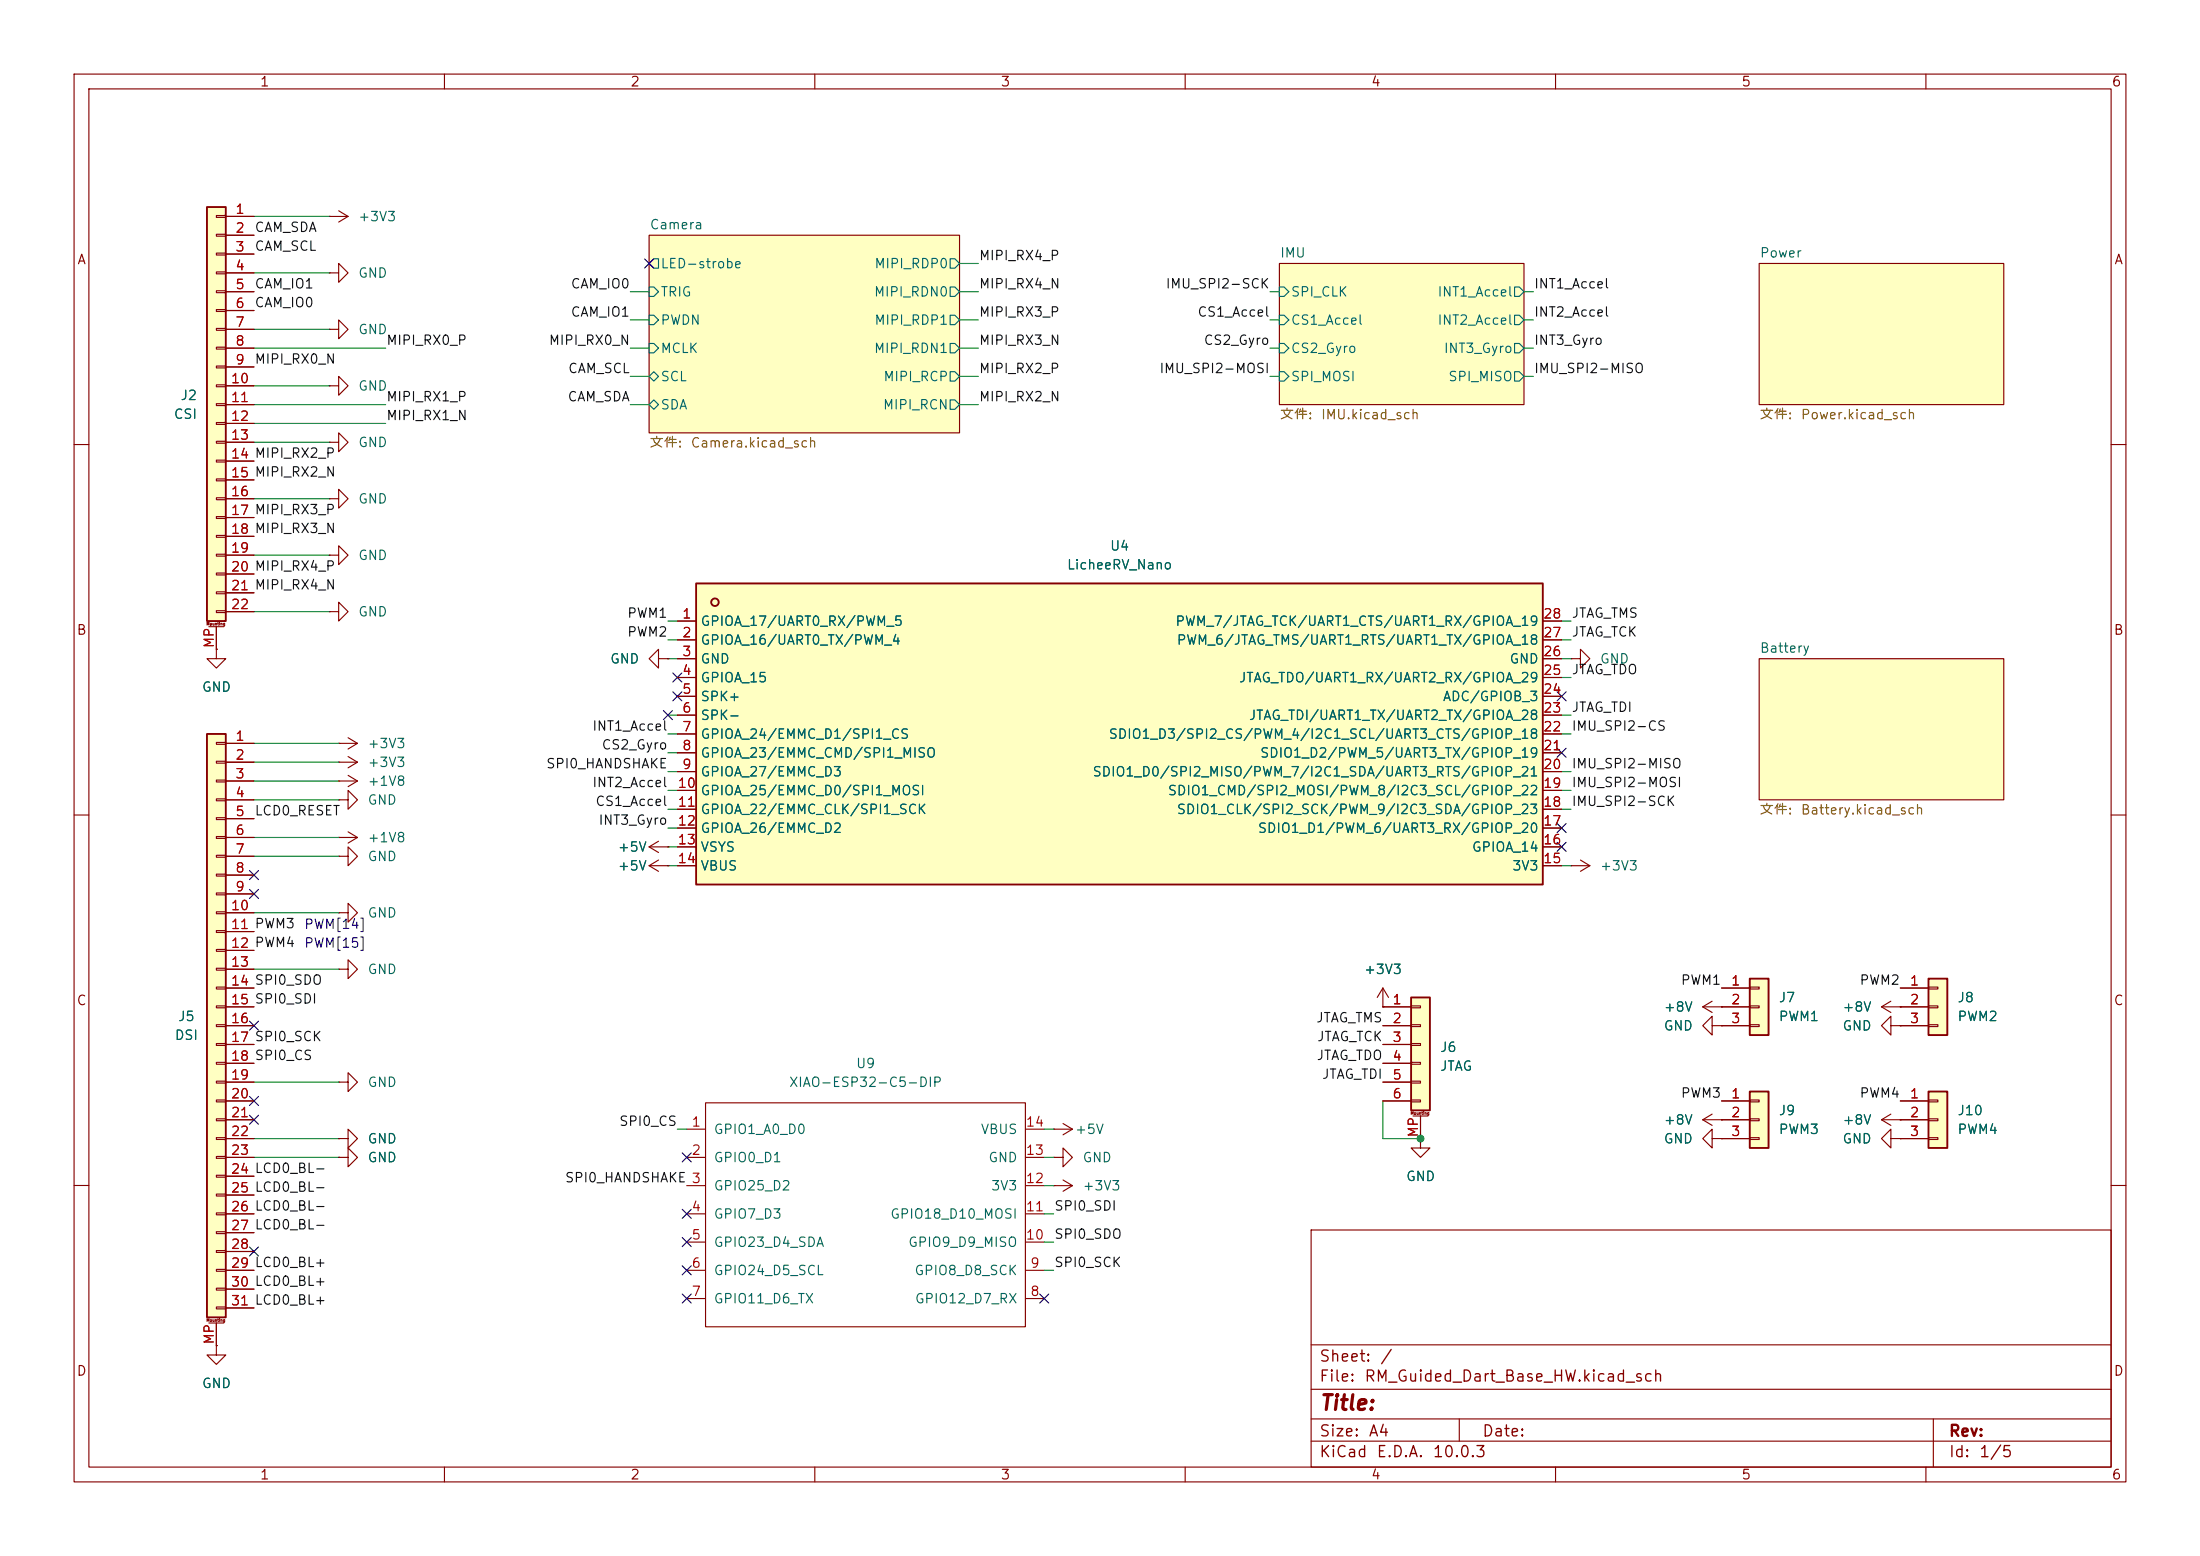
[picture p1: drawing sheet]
<svg xmlns="http://www.w3.org/2000/svg" width="297mm" height="210mm" viewBox="0 0 297 210" stroke-linecap="round" stroke-linejoin="round" font-family="sans-serif">
<g fill="none" stroke="#840000" stroke-width=".15">
<path d="M10 10h277v190h-277zM12 12h273v186h-273zM60 10v2M110 10v2M160 10v2M210 10v2M260 10v2M44.4 29.2h.1M44.4 29.2h2.6M45.7 28.4l1.3 .8M47 29.2l-1.3 .8M87.6 31.8h41.9v26.6h-41.9z"/>
<path d="M172.7 35.6h33v19h-33zM237.5 35.6h33v19h-33zM10 60h2M285 60h2M237.5 88.9h33v19.1h-33zM10 110h2M285 110h2M229.9 135.9l1.2 .8M229.9 135.9h2.5M231.1 135.1l-1.2 .8M232.4 135.9h.1M10 160h2"/>
<path d="M177 166h108v32h-108zM285 160h2M60 198v2M110 198v2M160 198v2M177 194.5h108M177 191.5h108M177 187.5h108M177 181.5h108M197 191.5v3M210 198v2M260 198v2"/>
<path d="M261 191.5v6.5"/>
</g>
<g fill="#ffffc2" stroke="#ffffc2" stroke-width=".14">
<path d="M237.5 88.9h33v19.1h-33z"/>
<path d="M87.6 31.8h41.9v26.6h-41.9z"/>
<path d="M172.7 35.6h33v19h-33z"/>
<path d="M237.5 35.6h33v19h-33z"/>
</g>
<g fill="none" stroke="#006464" stroke-width=".15">
<path d="M87.6 35.6l.7-.7h.6v1.3h-.6zM87.6 38.7h.7l.6 .7-.6 .6h-.7zM128.3 38.7h.6l.6 .7-.6 .6h-.6zM128.3 34.9h.6l.6 .7-.6 .6h-.6zM172.7 38.7h.7l.6 .7-.6 .6h-.7zM204.5 38.7h.6l.6 .7-.6 .6h-.6zM87.6 46.4h.7l.6 .6-.6 .6h-.7zM87.6 42.5h.7l.6 .7-.6 .6h-.7zM87.6 50.8l.7-.6 .6 .6-.6 .6zM88.3 54l.6 .6-.6 .6-.7-.6zM128.3 54h.6l.6 .6-.6 .6h-.6zM128.3 50.2h.6l.6 .6-.6 .6h-.6z"/>
<path d="M128.3 46.4h.6l.6 .6-.6 .6h-.6zM128.3 42.5h.6l.6 .7-.6 .6h-.6zM172.7 50.2h.7l.6 .6-.6 .6h-.7zM172.7 42.5h.7l.6 .7-.6 .6h-.7zM172.7 46.4h.7l.6 .6-.6 .6h-.7zM204.5 50.2h.6l.6 .6-.6 .6h-.6zM204.5 42.5h.6l.6 .7-.6 .6h-.6zM204.5 46.4h.6l.6 .6-.6 .6h-.6z"/>
</g>
<path d="M236.2 132.1h2.6v7.6h-2.6z" fill="#ffffc2"/>
<path d="M236.2 132.1h2.6v7.6h-2.6z" fill="none" stroke="#840000" stroke-width=".25"/>
<g fill="none" stroke="#840000" stroke-width=".15">
<path d="M47 99.6l1.3 .7M45.7 113h.1M45.7 102.9h.1M45.7 100.3h.1M45.7 105.4h.1M45.7 115.6h1.3v-1.3l1.3 1.3-1.3 1.2v-1.2M45.7 115.6h.1M45.7 108h1.3v-1.3l1.3 1.3-1.3 1.2v-1.2M45.7 108h.1M45.7 113h2.6M45.7 102.9h2.6M45.7 100.3h2.6"/>
<path d="M45.7 105.4h2.6M47 112.3l1.3 .7M47 102.1l1.3 .8M47 104.6l1.3 .8M48.3 113l-1.3 .8M48.3 102.9l-1.3 .7M48.3 100.3l-1.3 .8M48.3 105.4l-1.3 .8M232.4 133.4h3.8M232.4 135.9h3.8M232.4 138.4h3.8M236.2 133.2h1.3v.3h-1.3z"/>
<path d="M236.2 135.8h1.3v.2h-1.3zM236.2 138.3h1.3v.3h-1.3zM231.1 153.7v-1.3l-1.2 1.3 1.2 1.2v-1.2h1.3M232.4 153.7h.1"/>
</g>
<path d="M260.3 132.1h2.6v7.6h-2.6z" fill="#ffffc2"/>
<path d="M260.3 132.1h2.6v7.6h-2.6z" fill="none" stroke="#840000" stroke-width=".25"/>
<path d="M254 135.9h6.3M254 135.9l1.3 .8M255.3 135.1l-1.3 .8M256.5 135.9h.1M256.5 133.4h3.8M256.5 138.4h3.8M260.3 133.2h1.3v.3h-1.3zM260.3 135.8h1.3v.2h-1.3zM260.3 138.3h1.3v.3h-1.3z" fill="none" stroke="#840000" stroke-width=".15"/>
<path d="M260.3 147.3h2.6v7.6h-2.6z" fill="#ffffc2"/>
<path d="M260.3 147.3h2.6v7.6h-2.6z" fill="none" stroke="#840000" stroke-width=".25"/>
<path d="M255.3 153.7v-1.3l-1.3 1.3 1.3 1.2v-1.2h1.2M256.5 153.7h.1M256.5 148.6h3.8M256.5 151.1h3.8M256.5 153.7h3.8M260.3 148.5h1.3v.2h-1.3zM260.3 151h1.3v.3h-1.3zM260.3 153.5h1.3v.3h-1.3z" fill="none" stroke="#840000" stroke-width=".15"/>
<path d="M27.9 99.1h2.6v78.7h-2.6z" fill="#ffffc2"/>
<path d="M27.9 99.1h2.6v78.7h-2.6z" fill="none" stroke="#840000" stroke-width=".25"/>
<g fill="none" stroke="#840000" stroke-width=".15">
<path d="M44.4 36.8h1.3v-1.2l1.3 1.2-1.3 1.3v-1.3M44.4 36.8h.1M44.4 44.5h1.3v-1.3l1.3 1.3-1.3 1.2v-1.2M44.4 44.5h.1M88.9 88.9v-1.3l-1.3 1.3 1.3 1.3v-1.3h1.3M90.2 88.9h.1M29.2 100.2h1.3v.3h-1.3zM29.2 102.7h1.3v.3h-1.3zM29.2 105.3h1.3v.2h-1.3zM29.2 107.8h1.3v.3h-1.3zM29.2 110.4h1.3v.2h-1.3zM29.2 112.9h1.3v.3h-1.3z"/>
<path d="M29.2 115.4h1.3v.3h-1.3zM29.2 118h1.3v.2h-1.3zM30.5 100.3h3.8M30.5 102.9h3.8M30.5 105.4h3.8M30.5 108h3.8M30.5 110.5h3.8M30.5 113h3.8M30.5 115.6h3.8M30.5 118.1h3.8M29.2 120.5h1.3v.3h-1.3zM29.2 123.1h1.3v.2h-1.3z"/>
<path d="M29.2 125.6h1.3v.3h-1.3zM29.2 128.1h1.3v.3h-1.3zM29.2 130.7h1.3v.2h-1.3zM29.2 133.2h1.3v.3h-1.3zM29.2 135.8h1.3v.2h-1.3zM29.2 138.3h1.3v.3h-1.3zM30.5 120.7h3.8M30.5 123.2h3.8M30.5 125.7h3.8M30.5 128.3h3.8M30.5 130.8h3.8M30.5 133.4h3.8"/>
<path d="M30.5 135.9h3.8M30.5 138.4h3.8M29.2 140.8h1.3v.3h-1.3zM29.2 143.4h1.3v.2h-1.3zM29.2 145.9h1.3v.3h-1.3zM29.2 148.5h1.3v.2h-1.3zM29.2 151h1.3v.3h-1.3zM29.2 153.5h1.3v.3h-1.3zM29.2 156.1h1.3v.2h-1.3zM29.2 158.6h1.3v.3h-1.3zM30.5 141h3.8M30.5 143.5h3.8"/>
<path d="M30.5 146.1h3.8M30.5 148.6h3.8M30.5 151.1h3.8M30.5 153.7h3.8M30.5 156.2h3.8M30.5 158.8h3.8M28.2 178.6h2M29.2 161.2h1.3v.2h-1.3zM29.2 163.7h1.3v.3h-1.3zM29.2 166.2h1.3v.3h-1.3zM29.2 168.8h1.3v.2h-1.3zM29.2 171.3h1.3v.3h-1.3z"/>
<path d="M29.2 173.9h1.3v.2h-1.3zM29.2 176.4h1.3v.3h-1.3zM29.2 178.6v3M30.5 161.3h3.8M30.5 163.8h3.8M30.5 166.4h3.8M30.5 168.9h3.8M30.5 171.5h3.8M30.5 174h3.8M30.5 176.5h3.8"/>
</g>
<path d="M190.5 134.6h2.5v15.3h-2.5z" fill="#ffffc2"/>
<path d="M190.5 134.6h2.5v15.3h-2.5z" fill="none" stroke="#840000" stroke-width=".25"/>
<g fill="none" stroke="#840000" stroke-width=".15">
<path d="M44.4 52.1h1.3v-1.3l1.3 1.3-1.3 1.2v-1.2M44.4 52.1h.1M44.4 59.7h1.3v-1.3l1.3 1.3-1.3 1.3v-1.3M44.4 59.7h.1M44.4 74.9h1.3v-1.2l1.3 1.2-1.3 1.3v-1.3M44.4 74.9h.1M44.4 82.6h1.3v-1.3l1.3 1.3-1.3 1.2v-1.2M44.4 82.6h.1M87.6 116.8h2.6M87.6 114.3l1.3 .8M87.6 114.3h2.6M87.6 116.8l1.3 .8"/>
<path d="M88.9 113.5l-1.3 .8M88.9 116.1l-1.3 .7M90.2 114.3h.1M90.2 116.8h.1M212.1 116.8h.1M212.1 116.8h2.5M213.4 116.1l1.2 .7M214.6 116.8l-1.2 .8M45.7 123.2h1.3v-1.3l1.3 1.3-1.3 1.3v-1.3M45.7 123.2h.1M45.7 130.8h1.3v-1.3l1.3 1.3-1.3 1.3v-1.3M45.7 130.8h.1"/>
<path d="M186.7 135.9h3.8M186.7 138.4h3.8M190.5 135.8h1.3v.2h-1.3zM190.5 138.3h1.3v.3h-1.3zM255.3 138.4v-1.2l-1.3 1.2 1.3 1.3v-1.3h1.2M256.5 138.4h.1M45.7 153.7h1.3v-1.3l1.3 1.3-1.3 1.2v-1.2M45.7 153.7h.1M45.7 156.2h1.3v-1.3l1.3 1.3-1.3 1.3v-1.3M45.7 156.2h.1M45.7 146.1h1.3v-1.3l1.3 1.3-1.3 1.2v-1.2M45.7 146.1h.1"/>
<path d="M142.2 156.2h1.3v-1.3l1.3 1.3-1.3 1.3v-1.3M142.2 156.2h.1M143.5 159.3l1.3 .7M186.7 141h3.8M186.7 143.5h3.8M186.7 146.1h3.8M186.7 148.6h3.8M190.5 140.8h1.3v.3h-1.3zM190.5 143.4h1.3v.2h-1.3zM190.5 145.9h1.3v.3h-1.3zM190.5 148.5h1.3v.2h-1.3zM190.8 150.6h2"/>
<path d="M191.8 150.6v3.1M254 151.1l1.3 .8M254 151.1h2.5M255.3 150.4l-1.3 .7M256.5 151.1h.1M142.2 160h.1M142.2 160h2.6M144.8 160l-1.3 .8M29.2 181.6v1.3h1.3l-1.3 1.3-1.3-1.3h1.3M29.2 181.6h.1"/>
</g>
<path d="M94 78.7h114.3v40.7h-114.3z" fill="#ffffc2"/>
<g fill="none" stroke="#840000" stroke-width=".25">
<path d="M94 78.7h114.3v40.7h-114.3z"/>
<circle cx="96.5" cy="81.3" r=".51"/>
</g>
<g fill="none" stroke="#840000" stroke-width=".15">
<path d="M44.4 67.3h1.3v-1.3l1.3 1.3-1.3 1.3v-1.3M44.4 67.3h.1M91.4 83.8h2.6M91.4 86.4h2.6M91.4 88.9h2.6M91.4 91.4h2.6M91.4 94h2.6M91.4 96.5h2.6M91.4 99.1h2.6M208.3 83.8h2.5M208.3 86.4h2.5M208.3 88.9h2.5"/>
<path d="M208.3 91.4h2.5M208.3 94h2.5M208.3 96.5h2.5M208.3 99.1h2.5M91.4 101.6h2.6M91.4 104.1h2.6M91.4 106.7h2.6M91.4 109.2h2.6M91.4 111.8h2.6M91.4 114.3h2.6M91.4 116.8h2.6M208.3 101.6h2.5"/>
<path d="M208.3 104.1h2.5M208.3 106.7h2.5M208.3 109.2h2.5M208.3 111.8h2.5M208.3 114.3h2.5M208.3 116.8h2.5M229.9 151.1l1.2 .8M229.9 151.1h2.5M231.1 150.4l-1.2 .7M232.4 151.1h.1"/>
</g>
<path d="M236.2 147.3h2.6v7.6h-2.6z" fill="#ffffc2"/>
<path d="M236.2 147.3h2.6v7.6h-2.6z" fill="none" stroke="#840000" stroke-width=".25"/>
<g fill="none" stroke="#840000" stroke-width=".15">
<path d="M29.2 87.6v1.3h1.3l-1.3 1.3-1.3-1.3h1.3M29.2 87.6h.1M212.1 88.9h1.3v-1.3l1.2 1.3-1.2 1.3v-1.3M212.1 88.9h.1M92.7 152.4h2.5M92.7 156.2h2.5M95.2 148.8h43.2v30.3h-43.2zM138.4 152.4h2.6M138.4 156.2h2.6M142.2 152.4h.1M142.2 152.4h2.6M143.5 151.6l1.3 .8"/>
<path d="M144.8 152.4l-1.3 .8M232.4 148.6h3.8M232.4 151.1h3.8M232.4 153.7h3.8M236.2 148.5h1.3v.2h-1.3zM236.2 151h1.3v.3h-1.3zM236.2 153.5h1.3v.3h-1.3zM92.7 160h2.5M92.7 163.8h2.5M92.7 167.6h2.5M92.7 171.5h2.5M92.7 175.3h2.5"/>
<path d="M138.4 160h2.6M138.4 163.8h2.6M138.4 167.6h2.6M138.4 171.5h2.6M138.4 175.3h2.6"/>
</g>
<path d="M27.9 27.9h2.6v55.9h-2.6z" fill="#ffffc2"/>
<path d="M27.9 27.9h2.6v55.9h-2.6z" fill="none" stroke="#840000" stroke-width=".25"/>
<g fill="none" stroke="#840000" stroke-width=".15">
<path d="M29.2 29.1h1.3v.2h-1.3zM29.2 31.6h1.3v.3h-1.3zM29.2 34.2h1.3v.2h-1.3zM29.2 36.7h1.3v.3h-1.3zM29.2 39.2h1.3v.3h-1.3zM30.5 29.2h3.8M30.5 31.8h3.8M30.5 34.3h3.8M30.5 36.8h3.8M30.5 39.4h3.8M29.2 41.8h1.3v.2h-1.3zM29.2 44.3h1.3v.3h-1.3z"/>
<path d="M29.2 46.9h1.3v.2h-1.3zM29.2 49.4h1.3v.3h-1.3zM29.2 51.9h1.3v.3h-1.3zM29.2 54.5h1.3v.2h-1.3zM29.2 57h1.3v.3h-1.3zM29.2 59.6h1.3v.2h-1.3zM30.5 41.9h3.8M30.5 44.5h3.8M30.5 47h3.8M30.5 49.5h3.8M30.5 52.1h3.8M30.5 54.6h3.8"/>
<path d="M30.5 57.2h3.8M30.5 59.7h3.8M29.2 62.1h1.3v.3h-1.3zM29.2 64.6h1.3v.3h-1.3zM29.2 67.2h1.3v.2h-1.3zM29.2 69.7h1.3v.3h-1.3zM29.2 72.3h1.3v.2h-1.3zM29.2 74.8h1.3v.3h-1.3zM29.2 77.3h1.3v.3h-1.3zM29.2 79.9h1.3v.2h-1.3zM30.5 62.2h3.8M30.5 64.8h3.8"/>
<path d="M30.5 67.3h3.8M30.5 69.9h3.8M30.5 72.4h3.8M30.5 74.9h3.8M30.5 77.5h3.8M28.2 84.6h2M29.2 82.4h1.3v.3h-1.3zM29.2 87.6h.1M29.2 84.6v3M30.5 80h3.8M30.5 82.6h3.8M90.2 88.9h.1"/>
<path d="M91.4 83.8h2.6M91.4 86.4h2.6M91.4 88.9h2.6M91.4 91.4h2.6M91.4 94h2.6M91.4 96.5h2.6M91.4 99.1h2.6M208.3 83.8h2.5M208.3 86.4h2.5M208.3 88.9h2.5M208.3 91.4h2.5M208.3 94h2.5"/>
<path d="M208.3 96.5h2.5M208.3 99.1h2.5M30.5 100.3h3.8M30.5 102.9h3.8M30.5 105.4h3.8M30.5 108h3.8M30.5 110.5h3.8M30.5 113h3.8M30.5 115.6h3.8M30.5 118.1h3.8M90.2 116.8h.1M90.2 114.3h.1"/>
<path d="M91.4 101.6h2.6M91.4 104.1h2.6M91.4 106.7h2.6M91.4 109.2h2.6M91.4 111.8h2.6M91.4 114.3h2.6M91.4 116.8h2.6M208.3 101.6h2.5M208.3 104.1h2.5M208.3 106.7h2.5M208.3 109.2h2.5M208.3 111.8h2.5"/>
<path d="M208.3 114.3h2.5M208.3 116.8h2.5M30.5 120.7h3.8M30.5 123.2h3.8M30.5 125.7h3.8M30.5 128.3h3.8M30.5 130.8h3.8M30.5 133.4h3.8M30.5 135.9h3.8M30.5 138.4h3.8M186.7 135.9h.1M186.7 133.4l-.8 1.2"/>
<path d="M186.7 133.4l.8 1.2M186.7 133.4v2.5M186.7 135.9h3.8M186.7 138.4h3.8M231.1 138.4v-1.2l-1.2 1.2 1.2 1.3v-1.3h1.3M232.4 138.4h.1M232.4 135.9h.1M232.4 133.4h3.8M232.4 135.9h3.8M232.4 138.4h3.8M256.5 138.4h.1M256.5 135.9h.1"/>
<path d="M256.5 133.4h3.8M256.5 135.9h3.8M256.5 138.4h3.8M30.5 141h3.8M30.5 143.5h3.8M30.5 146.1h3.8M30.5 148.6h3.8M30.5 151.1h3.8M30.5 153.7h3.8M30.5 156.2h3.8M30.5 158.8h3.8M45.7 153.7h.1"/>
<path d="M45.7 156.2h.1M186.7 141h3.8M186.7 143.5h3.8M186.7 146.1h3.8M186.7 148.6h3.8M191.8 153.7v1.2h1.2l-1.2 1.3-1.3-1.3h1.3M191.8 153.7h.1M191.8 150.6v3.1M232.4 153.7h.1M232.4 151.1h.1M232.4 148.6h3.8M232.4 151.1h3.8"/>
<path d="M232.4 153.7h3.8M256.5 151.1h.1M256.5 153.7h.1M256.5 148.6h3.8M256.5 151.1h3.8M256.5 153.7h3.8M29.2 178.6v3M30.5 161.3h3.8M30.5 163.8h3.8M30.5 166.4h3.8M30.5 168.9h3.8M30.5 171.5h3.8"/>
<path d="M30.5 174h3.8M30.5 176.5h3.8M29.2 181.6h.1"/>
</g>
<g fill="none" stroke="#009600" stroke-width=".15">
<path d="M34.3 29.2h10.1M34.3 36.8h10.1M85.1 39.4h2.5M129.5 39.4h2.6M129.5 35.6h2.6M171.4 39.4h1.3M205.7 39.4h1.3M34.3 47h17.8M34.3 54.6h17.8M34.3 57.2h17.8M34.3 52.1h10.1M34.3 44.5h10.1"/>
<path d="M34.3 59.7h10.1M85.1 47h2.5M85.1 50.8h2.5M85.1 54.6h2.5M85.1 43.2h2.5M129.5 47h2.6M129.5 50.8h2.6M129.5 54.6h2.6M129.5 43.2h2.6M171.4 47h1.3M171.4 50.8h1.3M171.4 43.2h1.3"/>
<path d="M205.7 47h1.3M205.7 50.8h1.3M205.7 43.2h1.3M34.3 74.9h10.1M34.3 67.3h10.1M34.3 82.6h10.1M90.2 83.8h1.2M90.2 96.5h1.2M90.2 86.4h1.2M90.2 88.9h1.2M90.2 99.1h1.2M210.8 83.8h1.3"/>
<path d="M210.8 96.5h1.3M210.8 86.4h1.3M210.8 91.4h1.3M210.8 88.9h1.3M210.8 99.1h1.3M34.3 100.3h11.4M34.3 113h11.4M34.3 102.9h11.4M34.3 108h11.4M34.3 115.6h11.4M34.3 105.4h11.4M90.2 109.2h1.2"/>
<path d="M90.2 111.8h1.2M90.2 104.1h1.2M90.2 106.7h1.2M90.2 116.8h1.2M90.2 114.3h1.2M90.2 101.6h1.2M210.8 109.2h1.3M210.8 104.1h1.3M210.8 106.7h1.3M210.8 116.8h1.3M34.3 130.8h11.4M34.3 123.2h11.4"/>
<path d="M34.3 153.7h11.4M34.3 156.2h11.4M34.3 146.1h11.4M91.4 152.4h1.3M141 156.2h1.2M141 152.4h1.2M186.7 148.6v5.1h5.1M141 160h1.2M141 167.6h1.2M141 163.8h1.2M141 171.5h1.2"/>
</g>
<g fill="none" stroke="#000084" stroke-width=".15">
<path d="M87 35l1.2 1.2M88.2 35l-1.2 1.2M89.6 95.9l1.2 1.2M90.8 95.9l-1.2 1.2M90.8 90.8l1.2 1.2M90.8 93.4l1.2 1.2M92 90.8l-1.2 1.2M92 93.4l-1.2 1.2M210.2 93.4l1.2 1.2M211.4 93.4l-1.2 1.2M33.7 117.5l1.2 1.2M34.9 117.5l-1.2 1.2"/>
<path d="M210.2 101l1.2 1.2M210.2 111.2l1.2 1.2M210.2 113.7l1.2 1.2M211.4 101l-1.2 1.2M211.4 111.2l-1.2 1.2M211.4 113.7l-1.2 1.2M33.7 120l1.2 1.3M33.7 137.8l1.2 1.2M34.9 120l-1.2 1.3M34.9 137.8l-1.2 1.2M33.7 148l1.2 1.2M33.7 150.5l1.2 1.2"/>
<path d="M34.9 148l-1.2 1.2M34.9 150.5l-1.2 1.2M92.1 155.6l1.2 1.2M93.3 155.6l-1.2 1.2M33.7 168.3l1.2 1.2M34.9 168.3l-1.2 1.2M92.1 174.7l1.2 1.2M92.1 167l1.2 1.2M92.1 170.8l1.2 1.3M92.1 163.2l1.2 1.2M93.3 174.7l-1.2 1.2M93.3 167l-1.2 1.2"/>
<path d="M93.3 170.8l-1.2 1.3M93.3 163.2l-1.2 1.2M140.4 174.7l1.2 1.2M141.6 174.7l-1.2 1.2"/>
</g>
<circle cx="191.8" cy="153.7" r=".46" fill="#009600" stroke="#009600" stroke-width=".14"/>
<text font-size="2" fill="#840000" x="178" y="190.8">Title:</text>
<g font-size="1.5" fill="#840000">
<text x="178" y="184.2">Sheet:</text>
<text x="186.2" y="184.2">/</text>
<text x="178" y="186.9">File:</text>
<text x="184.1" y="186.9">RM_Guided_Dart_Base_HW.kicad_sch</text>
<text x="178" y="197.1">KiCad</text>
<text x="178" y="194.3">Size:</text>
<text x="184.7" y="194.3">A4</text>
<text x="185.7" y="197.1">E.D.A.</text>
<text x="193.3" y="197.1">10.0.3</text>
<text x="200" y="194.3">Date:</text>
<text x="263" y="194.3">Rev:</text>
<text x="263" y="197.1">Id:</text>
<text x="267.1" y="197.1">1/5</text>
</g>
<g font-size="1.3" fill="#840000">
<text x="35" y="12">1</text>
<text x="85" y="12">2</text>
<text x="135" y="12">3</text>
<text x="185" y="12">4</text>
<text x="235" y="12">5</text>
<text x="285" y="12">6</text>
<text x="10.3" y="36">A</text>
<text x="285.3" y="36">A</text>
<text x="10.3" y="86">B</text>
<text x="285.3" y="86">B</text>
<text x="10.3" y="136">C</text>
<text x="285.3" y="136">C</text>
<text x="10.3" y="186">D</text>
<text x="285.3" y="186">D</text>
<text x="35" y="200">1</text>
<text x="85" y="200">2</text>
<text x="135" y="200">3</text>
<text x="185" y="200">4</text>
<text x="235" y="200">5</text>
<text x="285" y="200">6</text>
</g>
<g font-size="1.3" fill="#a90000">
<text x="31.7" y="29.2">1</text>
<text x="31.7" y="31.7">2</text>
<text x="31.7" y="34.3">3</text>
<text x="31.7" y="36.8">4</text>
<text x="31.7" y="39.3">5</text>
<text x="31.7" y="41.9">6</text>
<text x="31.7" y="44.4">7</text>
<text x="31.7" y="47">8</text>
<text x="31.1" y="52">10</text>
<text x="31.7" y="49.5">9</text>
<text x="31.1" y="54.6">11</text>
<text x="31.1" y="57.1">12</text>
<text x="31.1" y="59.7">13</text>
<text x="31.1" y="62.2">14 MIPI_RX2_P</text>
<text x="31.1" y="64.7">15 MIPI_RX2_N</text>
<text x="31.1" y="62.2">14</text>
<text x="31.1" y="64.7">15</text>
<text x="31.1" y="67.3">16</text>
<text x="31.1" y="69.8">17 MIPI_RX3_P</text>
<text x="31.1" y="69.8">17</text>
<text x="31.1" y="72.4">18 MIPI_RX3_N</text>
<text x="31.1" y="74.9">19</text>
<text x="31.1" y="77.4">20 MIPI_RX4_P</text>
<text x="31.1" y="72.4">18</text>
<text x="31.1" y="77.4">20</text>
<text x="31.1" y="80">21 MIPI_RX4_N</text>
<text x="31.1" y="82.5">22</text>
<text x="31.1" y="80">21</text>
<text x="92" y="83.8">1</text>
<text x="208.2" y="83.8">28</text>
<text x="29.2" y="87.6" transform="rotate(-90 29.2 87.6)">MP</text>
<text x="92" y="86.3">2</text>
<text x="92" y="88.9">3</text>
<text x="208.2" y="88.9">26</text>
<text x="208.2" y="86.3">27</text>
<text x="92" y="91.4">4</text>
<text x="92" y="94">5</text>
<text x="208.2" y="94">24</text>
<text x="208.2" y="91.4">25</text>
<text x="31.7" y="100.3">1</text>
<text x="92" y="96.5">6</text>
<text x="92" y="99">7</text>
<text x="92" y="101.6">8</text>
<text x="208.2" y="101.6">21</text>
<text x="208.2" y="99">22</text>
<text x="208.2" y="96.5">23</text>
<text x="31.7" y="102.8">2</text>
<text x="31.7" y="105.4">3</text>
<text x="31.7" y="107.9">4</text>
<text x="91.4" y="106.7">10</text>
<text x="92" y="104.1">9</text>
<text x="208.2" y="106.7">19</text>
<text x="208.2" y="104.1">20</text>
<text x="31.7" y="110.5">5</text>
<text x="31.7" y="113">6</text>
<text x="91.4" y="109.2">11</text>
<text x="91.4" y="111.7">12</text>
<text x="208.2" y="111.7">17</text>
<text x="208.2" y="109.2">18</text>
<text x="31.7" y="115.5">7</text>
<text x="31.7" y="118.1">8</text>
<text x="91.4" y="114.3">13</text>
<text x="91.4" y="116.8">14</text>
<text x="208.2" y="116.8">15</text>
<text x="208.2" y="114.3">16</text>
<text x="31.1" y="123.2">10</text>
<text x="31.1" y="125.7">11 PWM3</text>
<text x="31.1" y="125.7">11</text>
<text x="31.7" y="120.6">9</text>
<text x="31.1" y="128.2">12 PWM4</text>
<text x="31.1" y="130.8">13</text>
<text x="31.1" y="128.2">12</text>
<text x="31.1" y="133.3">14 SPI0_SDO</text>
<text x="31.1" y="135.9">15 SPI0_SDI</text>
<text x="31.1" y="133.3">14</text>
<text x="31.1" y="135.9">15</text>
<text x="187.9" y="135.9">1</text>
<text x="233.6" y="133.3">1</text>
<text x="233.6" y="135.9">2</text>
<text x="257.7" y="133.3">1</text>
<text x="257.7" y="135.9">2</text>
<text x="31.1" y="138.4">16</text>
<text x="31.1" y="140.9">17 SPI0_SCK</text>
<text x="31.1" y="143.5">18 SPI0_CS</text>
<text x="31.1" y="140.9">17</text>
<text x="31.1" y="143.5">18</text>
<text x="187.9" y="138.4">2</text>
<text x="187.9" y="140.9">3</text>
<text x="187.9" y="143.5">4</text>
<text x="233.6" y="138.4">3</text>
<text x="257.7" y="138.4">3</text>
<text x="31.1" y="146">19</text>
<text x="31.1" y="148.6">20</text>
<text x="187.9" y="146">5</text>
<text x="187.9" y="148.6">6</text>
<text x="233.6" y="148.6">1</text>
<text x="257.7" y="148.6">1</text>
<text x="31.1" y="151.1">21</text>
<text x="31.1" y="153.6">22</text>
<text x="93.3" y="152.4">1</text>
<text x="138.4" y="152.4">14</text>
<text x="191.7" y="153.6" transform="rotate(-90 191.7 153.6)">MP</text>
<text x="233.6" y="151.1">2</text>
<text x="233.6" y="153.6">3</text>
<text x="257.7" y="151.1">2</text>
<text x="257.7" y="153.6">3</text>
<text x="31.1" y="156.2">23</text>
<text x="31.1" y="158.7">24 LCD0_BL-</text>
<text x="31.1" y="161.3">25 LCD0_BL-</text>
<text x="31.1" y="158.7">24</text>
<text x="31.1" y="161.3">25</text>
<text x="93.3" y="156.2">2</text>
<text x="138.4" y="160">12</text>
<text x="138.4" y="156.2">13</text>
<text x="31.1" y="163.8">26 LCD0_BL-</text>
<text x="31.1" y="166.3">27 LCD0_BL-</text>
<text x="31.1" y="163.8">26</text>
<text x="31.1" y="166.3">27</text>
<text x="93.3" y="163.8">4</text>
<text x="93.3" y="167.6">5</text>
<text x="138.4" y="167.6">10</text>
<text x="138.4" y="163.8">11</text>
<text x="31.1" y="168.9">28</text>
<text x="31.1" y="171.4">29 LCD0_BL+</text>
<text x="31.1" y="174">30 LCD0_BL+</text>
<text x="31.1" y="171.4">29</text>
<text x="31.1" y="174">30</text>
<text x="93.3" y="171.4">6</text>
<text x="139" y="171.4">9</text>
<text x="31.1" y="176.5">31 LCD0_BL+</text>
<text x="31.1" y="176.5">31</text>
<text x="93.3" y="175.2">7</text>
<text x="139" y="175.2">8</text>
<text x="29.2" y="181.5" transform="rotate(-90 29.2 181.5)">MP</text>
</g>
<g font-size="1.3" fill="#0f0f0f">
<text x="34.3" y="34.2">CAM_SCL</text>
<text x="34.3" y="31.6">CAM_SDA</text>
<text x="132.1" y="35.4">MIPI_RX4_P</text>
<text x="34.3" y="39.2">CAM_IO1</text>
<text x="34.3" y="41.8">CAM_IO0</text>
<text x="77" y="39.2">CAM_IO0</text>
<text x="132.1" y="39.2">MIPI_RX4_N</text>
<text x="157.3" y="39.2">IMU_SPI2-SCK</text>
<text x="207" y="39.2">INT1_Accel</text>
<text x="52.1" y="46.9">MIPI_RX0_P</text>
<text x="74" y="46.9">MIPI_RX0_N</text>
<text x="77" y="43.1">CAM_IO1</text>
<text x="132.1" y="46.9">MIPI_RX3_N</text>
<text x="132.1" y="43.1">MIPI_RX3_P</text>
<text x="161.6" y="43.1">CS1_Accel</text>
<text x="162.4" y="46.9">CS2_Gyro</text>
<text x="207" y="43.1">INT2_Accel</text>
<text x="207" y="46.9">INT3_Gyro</text>
<text x="34.3" y="49.4">MIPI_RX0_N</text>
<text x="76.6" y="50.7">CAM_SCL</text>
<text x="132.1" y="50.7">MIPI_RX2_P</text>
<text x="156.4" y="50.7">IMU_SPI2-MOSI</text>
<text x="207" y="50.7">IMU_SPI2-MISO</text>
<text x="52.1" y="54.5">MIPI_RX1_P</text>
<text x="52.1" y="57">MIPI_RX1_N</text>
<text x="76.5" y="54.5">CAM_SDA</text>
<text x="132.1" y="54.5">MIPI_RX2_N</text>
<text x="84.6" y="83.7">PWM1</text>
<text x="212.1" y="83.7">JTAG_TMS</text>
<text x="84.6" y="86.2">PWM2</text>
<text x="212.1" y="86.2">JTAG_TCK</text>
<text x="212.1" y="91.3">JTAG_TDO</text>
<text x="79.9" y="98.9">INT1_Accel</text>
<text x="81.1" y="101.5">CS2_Gyro</text>
<text x="212.1" y="96.4">JTAG_TDI</text>
<text x="212.1" y="98.9">IMU_SPI2-CS</text>
<text x="73.6" y="104">SPI0_HANDSHAKE</text>
<text x="79.9" y="106.6">INT2_Accel</text>
<text x="212.1" y="104">IMU_SPI2-MISO</text>
<text x="212.1" y="106.6">IMU_SPI2-MOSI</text>
<text x="34.3" y="110.4">LCD0_RESET</text>
<text x="80.3" y="109.1">CS1_Accel</text>
<text x="80.7" y="111.6">INT3_Gyro</text>
<text x="212.1" y="109.1">IMU_SPI2-SCK</text>
<text x="226.8" y="133.2">PWM1</text>
<text x="251" y="133.2">PWM2</text>
<text x="177.6" y="138.3">JTAG_TMS</text>
<text x="177.7" y="143.4">JTAG_TDO</text>
<text x="177.7" y="140.8">JTAG_TCK</text>
<text x="178.4" y="145.9">JTAG_TDI</text>
<text x="226.8" y="148.5">PWM3</text>
<text x="251" y="148.5">PWM4</text>
<text x="83.5" y="152.3">SPI0_CS</text>
<text x="76.2" y="159.9">SPI0_HANDSHAKE 3</text>
<text x="142.2" y="167.5">SPI0_SDO</text>
<text x="142.2" y="163.7">SPI0_SDI</text>
<text x="142.2" y="171.3">SPI0_SCK</text>
</g>
<g font-size="1.3" fill="#006464">
<text x="48.3" y="30.2">+3V3</text>
<text x="87.6" y="31.3">Camera</text>
<text x="172.7" y="35.1">IMU</text>
<text x="237.5" y="35.1">Power</text>
<text x="48.3" y="37.8">GND</text>
<text x="89.1" y="36.5">LED-strobe</text>
<text x="89.1" y="40.3">TRIG</text>
<text x="117.9" y="40.3">MIPI_RDN0</text>
<text x="118" y="36.5">MIPI_RDP0</text>
<text x="174.2" y="40.3">SPI_CLK</text>
<text x="194" y="40.3">INT1_Accel</text>
<text x="48.3" y="45.4">GND</text>
<text x="89.1" y="48">MCLK</text>
<text x="89.1" y="44.2">PWDN</text>
<text x="117.9" y="48">MIPI_RDN1</text>
<text x="118" y="44.2">MIPI_RDP1</text>
<text x="174.2" y="44.2">CS1_Accel</text>
<text x="174.2" y="48">CS2_Gyro</text>
<text x="194" y="44.2">INT2_Accel</text>
<text x="194.8" y="48">INT3_Gyro</text>
<text x="48.3" y="53">GND</text>
<text x="89.1" y="51.8">SCL</text>
<text x="119.2" y="51.8">MIPI_RCP</text>
<text x="174.2" y="51.8">SPI_MOSI</text>
<text x="195.4" y="51.8">SPI_MISO</text>
<text x="23.4" y="56.9">CSI</text>
<text x="24.3" y="54.3">J2</text>
<text x="89.1" y="55.6">SDA</text>
<text x="119.1" y="55.6">MIPI_RCN</text>
<text x="48.3" y="60.7">GND</text>
<text x="48.3" y="68.3">GND</text>
<text x="48.3" y="75.9">GND</text>
<text x="144" y="77.2">LicheeRV_Nano</text>
<text x="149.8" y="74.6">U4</text>
<text x="48.3" y="83.5">GND</text>
<text x="82.3" y="89.9">GND</text>
<text x="94.5" y="84.8">GPIOA_17/UART0_RX/PWM_5</text>
<text x="94.5" y="87.3">GPIOA_16/UART0_TX/PWM_4</text>
<text x="94.5" y="89.9">GND</text>
<text x="158.6" y="84.8">PWM_7/JTAG_TCK/UART1_CTS/UART1_RX/GPIOA_19</text>
<text x="158.8" y="87.3">PWM_6/JTAG_TMS/UART1_RTS/UART1_TX/GPIOA_18</text>
<text x="203.7" y="89.9">GND</text>
<text x="215.9" y="89.9">GND</text>
<text x="237.5" y="88.4">Battery</text>
<text x="27.2" y="93.7">GND</text>
<text x="94.5" y="92.4">GPIOA_15</text>
<text x="94.5" y="95">SPK+</text>
<text x="167.2" y="92.4">JTAG_TDO/UART1_RX/UART2_RX/GPIOA_29</text>
<text x="194.7" y="95">ADC/GPIOB_3</text>
<text x="49.5" y="101.3">+3V3</text>
<text x="94.5" y="97.5">SPK-</text>
<text x="94.5" y="100">GPIOA_24/EMMC_D1/SPI1_CS</text>
<text x="149.6" y="100">SDIO1_D3/SPI2_CS/PWM_4/I2C1_SCL/UART3_CTS/GPIOP_18</text>
<text x="168.5" y="97.5">JTAG_TDI/UART1_TX/UART2_TX/GPIOA_28</text>
<text x="49.5" y="103.8">+3V3</text>
<text x="49.5" y="106.4">+1V8</text>
<text x="94.5" y="102.6">GPIOA_23/EMMC_CMD/SPI1_MISO</text>
<text x="94.5" y="105.1">GPIOA_27/EMMC_D3</text>
<text x="94.5" y="107.7">GPIOA_25/EMMC_D0/SPI1_MOSI</text>
<text x="147.4" y="105.1">SDIO1_D0/SPI2_MISO/PWM_7/I2C1_SDA/UART3_RTS/GPIOP_21</text>
<text x="157.6" y="107.7">SDIO1_CMD/SPI2_MOSI/PWM_8/I2C3_SCL/GPIOP_22</text>
<text x="170" y="102.6">SDIO1_D2/PWM_5/UART3_TX/GPIOP_19</text>
<text x="49.5" y="108.9">GND</text>
<text x="94.5" y="110.2">GPIOA_22/EMMC_CLK/SPI1_SCK</text>
<text x="94.5" y="112.7">GPIOA_26/EMMC_D2</text>
<text x="158.8" y="110.2">SDIO1_CLK/SPI2_SCK/PWM_9/I2C3_SDA/GPIOP_23</text>
<text x="169.7" y="112.7">SDIO1_D1/PWM_6/UART3_RX/GPIOP_20</text>
<text x="49.5" y="116.5">GND</text>
<text x="49.5" y="114">+1V8</text>
<text x="83.3" y="115.3">+5V</text>
<text x="83.3" y="117.8">+5V</text>
<text x="94.5" y="115.3">VSYS</text>
<text x="94.5" y="117.8">VBUS</text>
<text x="198.6" y="115.3">GPIOA_14</text>
<text x="204.1" y="117.8">3V3</text>
<text x="215.9" y="117.8">+3V3</text>
<text x="49.5" y="124.2">GND</text>
<text x="49.5" y="131.8">GND</text>
<text x="184" y="131.8">+3V3</text>
<text x="224.5" y="136.9">+8V</text>
<text x="240" y="135.6">J7</text>
<text x="248.6" y="136.9">+8V</text>
<text x="264.2" y="135.6">J8</text>
<text x="23.5" y="140.7">DSI</text>
<text x="24" y="138.1">J5</text>
<text x="194.3" y="142.3">J6</text>
<text x="224.5" y="139.4">GND</text>
<text x="240" y="138.1">PWM1</text>
<text x="248.6" y="139.4">GND</text>
<text x="264.2" y="138.1">PWM2</text>
<text x="49.5" y="147">GND</text>
<text x="106.4" y="147">XIAO-ESP32-C5-DIP</text>
<text x="115.5" y="144.5">U9</text>
<text x="194.3" y="144.8">JTAG</text>
<text x="49.5" y="154.6">GND</text>
<text x="96.3" y="153.4">GPIO1_A0_D0</text>
<text x="132.3" y="153.4">VBUS</text>
<text x="145" y="153.4">+5V</text>
<text x="224.5" y="154.6">GND</text>
<text x="224.5" y="152.1">+8V</text>
<text x="240" y="150.8">J9</text>
<text x="240" y="153.4">PWM3</text>
<text x="248.6" y="154.6">GND</text>
<text x="248.6" y="152.1">+8V</text>
<text x="264.2" y="153.4">PWM4</text>
<text x="264.2" y="150.8">J10</text>
<text x="49.5" y="157.2">GND</text>
<text x="96.3" y="157.2">GPIO0_D1</text>
<text x="96.3" y="161">GPIO25_D2</text>
<text x="133.3" y="157.2">GND</text>
<text x="133.7" y="161">3V3</text>
<text x="146.1" y="157.2">GND</text>
<text x="146.1" y="161">+3V3</text>
<text x="189.7" y="159.7">GND</text>
<text x="96.3" y="164.8">GPIO7_D3</text>
<text x="120.1" y="164.8">GPIO18_D10_MOSI</text>
<text x="96.3" y="168.6">GPIO23_D4_SDA</text>
<text x="96.3" y="172.4">GPIO24_D5_SCL</text>
<text x="122.5" y="168.6">GPIO9_D9_MISO</text>
<text x="123.4" y="172.4">GPIO8_D8_SCK</text>
<text x="96.3" y="176.2">GPIO11_D6_TX</text>
<text x="123.4" y="176.2">GPIO12_D7_RX</text>
<text x="27.2" y="187.7">GND</text>
</g>
<g font-size="1.3" fill="#725600">
<text x="172.7" y="56.9">文件:</text>
<text x="178.2" y="56.9">IMU.kicad_sch</text>
<text x="237.5" y="56.9">文件:</text>
<text x="243" y="56.9">Power.kicad_sch</text>
<text x="87.6" y="60.7">文件:</text>
<text x="93.2" y="60.7">Camera.kicad_sch</text>
<text x="237.5" y="110.2">文件:</text>
<text x="243" y="110.2">Battery.kicad_sch</text>
</g>
<g font-size="1.3" fill="#0000c2">
<text x="41" y="125.7">PWM[14]</text>
<text x="41" y="128.2">PWM[15]</text>
</g>
<g font-size=".4" fill="#840000">
<text x="27.8" y="84.5">Mounting</text>
<text x="190.4" y="150.5">Mounting</text>
<text x="27.8" y="178.5">Mounting</text>
</g>
</svg>
